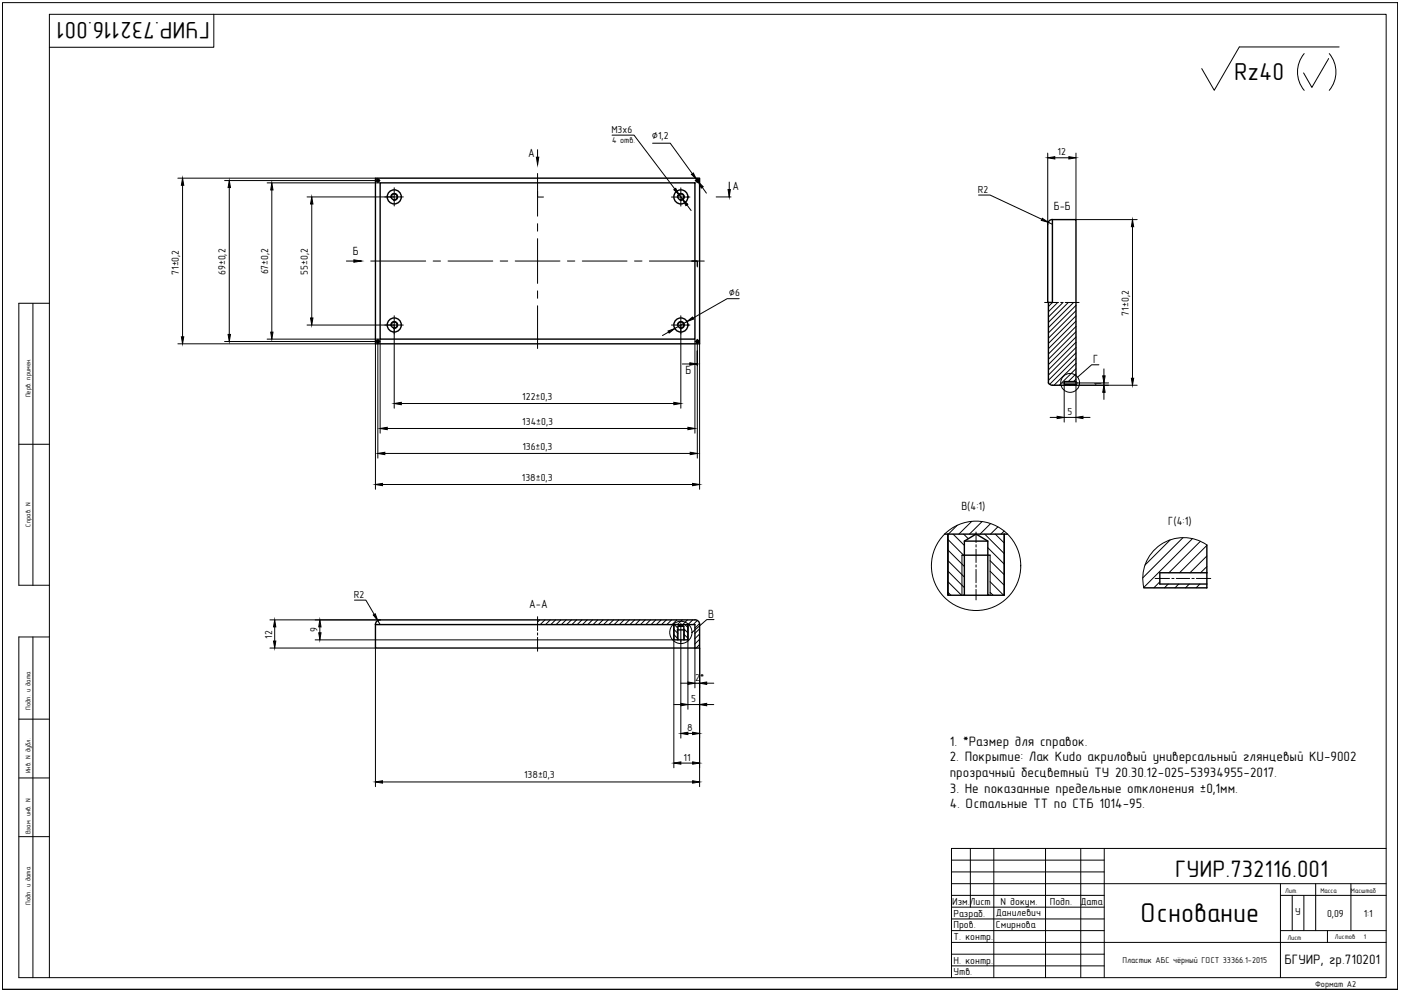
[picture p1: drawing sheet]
<svg xmlns="http://www.w3.org/2000/svg" width="594mm" height="420mm" viewBox="0 0 594 420" stroke-linecap="round" stroke-linejoin="round" font-family="sans-serif">
<!-- layer: 0 -->
<g fill="none" stroke="#000" stroke-width=".59">
<path d="M159.2 75.5h137.5v70.3h-137.5zM161.2 77.5h133.5v66.3h-133.5zM444.9 93.7l1.4-.6v35.1h-2v-33.1zM446.3 93.1h10v68.7M444.6 128.2v34.2M456.3 161.8h-5v1.2h5M456.3 161.8v1.5h-10l-1.2-.3-.6-.7M400.5 226.5h1.4v25.9h7v-23l3.8-2.2a1.44 1.44 0 0 1 2.4 0l3.8 2.2v23h7v-25.9h1.4M407.9 235.4h11.9M408.9 229.4h10M511.8 231.1v11.7M401.9 252.4v-25.9h24v25.9"/>
<path d="M408.9 252.4h10M511.8 242.8v6.4h-26.8M511.8 242.8h-20v4.8h20M159.2 264.8l.6-1.4 1.4-.6h133.5l1.4 .6 .6 1.4M159.2 264.8v10h137.5v-10M159.2 264.8h135.5v10M285.7 271.3v-6.5v6.5h1.8v-5.8l1.2-.7 1.3 .7v5.8h1.7v-6.5v6.5M287.2 267.1h3M287.5 265.5h2.5M287.5 271.3h2.5"/>
<circle cx="160.2" cy="76.5" r=".61"/>
<circle cx="295.7" cy="76.5" r=".61"/>
<circle cx="167.2" cy="83.5" r="2.98"/>
<circle cx="167.2" cy="83.5" r="1.25"/>
<circle cx="288.7" cy="83.5" r="2.98"/>
<circle cx="288.7" cy="83.5" r="1.25"/>
<circle cx="167.2" cy="137.8" r="2.98"/>
<circle cx="167.2" cy="137.8" r="1.25"/>
<circle cx="288.7" cy="137.8" r="2.98"/>
<circle cx="288.7" cy="137.8" r="1.25"/>
<circle cx="160.2" cy="144.8" r=".61"/>
<circle cx="295.7" cy="144.8" r=".61"/>
</g>
<g fill="none" stroke="#000" stroke-width=".42">
<path d="M525.5 19.9h42.3M259.5 57.3h9.3l17.4 22.9M75.4 75.5h83.8M77.4 78.5v64.3M95.2 76.6h65.9M97.2 79.5v62.3M113.3 77.5h47.9M160.2 75.6v1.9M167.2 79.6v7.7M228 63.5v6.3M228 73.5v18.2M276.7 60.7h7.5l9.4 12.9"/>
<path d="M288.7 79.6v7.8M294.8 76.6h1.8M295.3 76l.7 1M295.7 75.6v1.9M297.8 79.4l1.7 2.5M309.2 77.2v6.3M444.3 64.9v30.2M447.3 66.9h5.9M456.3 64.9v28.2h25.9M115.3 80.5v60.3M130.2 83.5h40.8M132.2 86.5v48.3"/>
<path d="M165.7 83.9a1.5 1.5 0 0 1 1.4-1.9 1.5 1.5 0 0 1 1.6 1.6 1.5 1.5 0 0 1-1.9 1.3M228 81v2.5h2.4M228 94.8v3.2M284.7 83.5h7.9M287.3 83.9a1.5 1.5 0 0 1 1.3-1.9 1.5 1.5 0 0 1 1.6 1.6 1.5 1.5 0 0 1-1.9 1.3M287.9 82.5l1.6 2M291.3 86.9l1.8 2.4M303.7 83.5h6.3M414.9 82.7h4.9l22 10.3M444.5 94.2l1.8 .9M480.2 96.1v64.3M146.9 110.7h6.3"/>
<path d="M157.2 110.7h23.3M183.7 110.7h3.1M190 110.7h18.9M212.1 110.7h3.2M218.5 110.7h18.9M228 101.2v19M240.6 110.7h3.1M246.9 110.7h19M269.1 110.7h3.1M275.4 110.7h23.2M293.2 110.7h2.5v2.5M293.5 110.7h2.2v2.1"/>
<path d="M8 128.6h12.9M130.2 137.8h40.8M165.7 138.2a1.5 1.5 0 0 1 1.4-1.9 1.5 1.5 0 0 1 1.6 1.6 1.5 1.5 0 0 1-1.9 1.3M167.2 133.9v39.2M228 123.3v3.2M228 129.6v18.2M284.7 137.8h7.9M287.3 138.2a1.5 1.5 0 0 1 1.3-1.9 1.5 1.5 0 0 1 1.6 1.6 1.5 1.5 0 0 1-1.9 1.3M288.7 133.9v39.2M291.3 136.3l-5.2 3M313.5 126.6h-5.2l-14.4 8.2M443 128.2h5.8"/>
<path d="M446.3 128.2l-1.7 1.8M448.5 128.2l-3.9 4M449.8 128.2h1l-6.2 6.2M451.7 128.2h5.9M453 128.2l-8.4 8.5M455.2 128.2l-10.6 10.7M456.3 129.5l-11.7 11.7M456.3 131.7l-11.7 11.7M456.3 133.9l-11.7 11.7M456.3 136.2l-11.7 11.6M456.3 138.4l-11.7 11.7M75.4 145.8h83.8v61.6"/>
<path d="M95.2 144.8h65.9M113.3 143.8h47.9v39.9M160.2 143.8v50.4M283.5 140.8l-2.6 1.5M289.3 154.3h6.4M294.7 143.8v39.9M294.8 144.8h1.8M295.7 148.8v6.3v-6.3M295.7 143.8v50.4M296.7 145.8v61.6M456.3 140.6l-11.7 11.7M456.3 142.9l-11.7 11.7"/>
<path d="M456.3 145.1l-11.7 11.7M456.3 147.3l-11.7 11.7M456.3 149.6l-11.7 11.7M456.3 151.8l-11.2 11.2M456.3 154.1l-9.4 9.2M456.3 156.3l-7.1 7M456.3 158.5l-3.3 3.3M466 154.7h-3.1l-6 5.2M468.1 156.4v3M170.2 171.1h115.5M445.3 177h3M450.4 162.4h19.7"/>
<path d="M451.3 163v16M451.3 177h5M451.8 163l-.4 .3M454.1 163l-.4 .3M456.3 160.8l-1.1 1M456.3 163l-.4 .3M456.3 163.3h25.9M456.3 163v16M459.2 177h3M468.1 162.4v.9M468.1 166.3v3M163.2 192.2h129.5"/>
<path d="M164.2 181.7h127.5M162.2 205.4h131.5M401.9 237.7l7 7M401.9 233.2l7 7M401.9 228.7l7 7M404.1 226.5l4.8 4.7M405.9 222.7l-3.7 3.8M407.9 235.4v17M408.6 226.5l2 1.9M408.9 235.4h.1M412.1 221l-5.5 5.5M413.1 226.5l.3 .3"/>
<path d="M413.9 225.6v4.4M413.9 230.9v1M413.9 232.8v5.7M413.9 239.5v.9M416.5 221.1l-5.4 5.4M417.6 226.5l8.3 8.3M418.9 232.2l7 7M419.8 237.7l6.1 6M419.8 235.4v17M420.1 222l-4.5 4.5M422 226.5l3.9 3.8M423.1 223.4l-3.1 3.1"/>
<path d="M425.8 225.1l-1.3 1.4M496.2 228.9l-10.7 10.7M501.6 227.9l-17 17.1M505.7 228.4l-20.7 20.7M509 229.5l-13.3 13.3M511.8 231.2l-11.6 11.6M511.8 235.7l-7.2 7.1M511.8 231a17.3 17.3 0 0 0-19.7-.1 17.3 17.3 0 0 0-7.1 18.3M150.3 254.4h4.8l3.6 6.1M401.9 242.1l7 7M401.9 251.1l1.3 1.3M401.9 246.6l5.8 5.8"/>
<path d="M413.9 241.4v5.7M413.9 248v1M413.9 249.9v4.5M419.8 251.1l1.3 1.3M419.8 246.6l5.8 5.8M419.8 242.2l6.1 6M489.8 245.3h6.1M491.8 246.7l-2.5 2.5M495.4 247.6l-1.6 1.6M496.9 245.3h.9M498.8 245.3h5.7M499.8 247.6l-1.6 1.6"/>
<path d="M504.3 247.6l-1.6 1.6M505.4 245.3h1M507.3 245.3h6.1M508.8 247.6l-1.6 1.6M511.8 240.2l-2.7 2.6M511.8 249.1l-.1 .1M114.5 274.8h44.7v58.7M114.5 262.8h46.7M116.5 265.8v6M133.6 271.3h152.1v54.2M135.6 265.8v2.5M160.2 263.1l1 1.7"/>
<path d="M228 261.5v5.8M228 268.3v1M228 270.2v5.9M228.9 262.8l-.9 1M231.1 262.8l-2 2M233.3 262.8l-2 2M235.6 262.8l-2 2M237.8 262.8l-2 2M240.1 262.8l-2 2M242.3 262.8l-2 2M244.5 262.8l-2 2M246.7 262.8l-1.9 2"/>
<path d="M249 262.8l-2 2M251.2 262.8l-2 2M253.5 262.8l-2 2M255.7 262.8l-2 2M257.9 262.8l-2 2M260.2 262.8l-2 2M262.4 262.8l-2 2M264.7 262.8l-2 2M266.9 262.8l-2 2M269.1 262.8l-2 2M271.3 262.8l-1.9 2M273.6 262.8l-2 2"/>
<path d="M275.8 262.8l-2 2M278.1 262.8l-2 2M280.3 262.8l-2 2M282.6 262.8l-2.1 2M284.8 262.8l-2 2M285.7 269l1.8 1.8M285.7 266.8l1.8 1.8M285.9 264.8l1.6 1.5M287 262.8l-2 2M287.2 267.1v4.2M288.2 264.8l.2 .2M288.7 264.3v48.6"/>
<path d="M289.2 262.8l-1.9 2M290 268.8l1.7 1.8M290 266.6l1.7 1.7M290.2 267.1v4.2l-.2-.3M290.4 264.8l1.3 1.3M291.5 262.8l-1.8 1.8M291.7 271.3v29.4M293.7 262.8l-2 2M294.7 274.8v16.8M295.7 263.1l-1.8 1.7M296.6 264.4l-1.9 1.9M296.7 266.6l-2 2"/>
<path d="M296.7 268.8l-2 2M296.7 271l-2 2M296.7 273.3l-1.5 1.5M296.7 274.8v58.7M302.8 262.7h-3.1l-6.3 5.5M285.7 298.7h3M288.7 289.7h3M291.7 298.7h5M294.7 289.7h2M299.7 289.7h3M299.7 298.7h3M291.7 311h2"/>
<path d="M162.2 331.5h131.5M288.7 323.5h5M403.5 374.7h64.7M403.5 399.6h64.7M1 419.5h591.7M8 414.5h12.9"/>
<circle cx="453.8" cy="162.3" r="4"/>
<circle cx="413.9" cy="239.9" r="18.9"/>
<circle cx="288.7" cy="268.1" r="4.7"/>
</g>
<g fill="#000" stroke="#000" stroke-width=".42">
<path d="M77.4 75.5l.5 3h-1zM97.2 76.6l.5 2.9h-1zM227.4 66.6h1.1l-.5 3.2zM285.7 80.4l.8-.5 1.4 2.6zM293.2 73.9l.8-.6 1.3 2.7zM296 77l2.2 2.2-.8 .5zM444.3 66.9l3-.5v1zM453.2 66.4l3.1 .5-3.1 .5zM115.3 77.5l.5 3h-1zM132.2 83.5l.5 3h-1zM289.5 84.5l2.2 2.1-.8 .6zM308.7 80.4h1l-.5 3.1z"/>
<path d="M442 92.6l2.5 1.6-2.9-.8zM480.2 93.1l.5 3h-1zM150.1 110.2l3.1 .5-3.1 .5zM131.7 134.8h1l-.5 3zM291.3 136.3l2.4-1.9 .5 .9zM76.9 142.8h1l-.5 3zM96.7 141.8h1l-.5 3zM114.8 140.8h1l-.5 3zM283.3 140.3l2.8-1-2.4 1.9zM292.5 153.8l3.2 .5-3.2 .5zM467.6 159.4h1l-.5 3zM167.2 171.1l3-.5v1z"/>
<path d="M285.7 170.6l3 .5-3 .5zM448.3 176.5l3 .5-3 .5zM456.3 177l2.9-.5v1zM468.1 163.3l.5 3h-1zM479.7 160.4h1l-.5 2.9zM160.2 192.2l3-.5v1.1zM161.2 181.7l3-.5v1zM291.7 181.2l3 .5-3 .5zM292.7 191.7l3 .5-3 .6zM159.2 205.4l3-.5v1zM293.7 204.9l3 .5-3 .5zM116.5 262.8l.5 3h-1z"/>
<path d="M116 271.8h1l-.5 3zM135.2 268.3h.9l-.5 3zM135.6 262.8l.5 3h-.9zM158.3 260.7l.8-.5 1.1 2.9zM288.7 298.2l3 .5-3 .5zM291.7 289.2l3 .5-3 .5zM296.7 289.7l3-.5v1zM296.7 298.7l3-.5v1zM288.7 311l3-.6v1.1zM293.7 310.4l3 .6-3 .5zM159.2 331.5l3-.5v1zM285.7 323.5l3-.5v1z"/>
<path d="M293.7 323l3 .5-3 .5zM293.7 331l3 .5-3 .5z"/>
</g>
<!-- layer: RAHMEN025 -->
<path d="M1 1.1h591.7v418.4h-591.7zM592.7 1.1v418.4" fill="none" stroke="#000" stroke-width=".42"/>
<g fill="none" stroke="#000" stroke-width=".42">
<path d="M20.9 6.1h566.9v408.4h-566.9zM90.7 6.1v13.9h-69.8M8 128.6v119.5h12.9M14 128.6v119.5M8 188.4h12.9M14 270.1v144.4M20.9 270.1h-12.9v144.4M8 304.9h12.9M8 329.8h12.9M8 354.7h12.9M411.5 359.7v24.9M421.4 359.7v54.8"/>
<path d="M443.3 359.7v54.8M458.3 359.7v54.8M468.2 359.7v54.8M587.8 359.7h-184.3v54.8M403.5 379.6h64.7M403.5 369.7h64.7M403.5 364.7h64.7M468.2 374.7h119.6M543 374.7v39.8M543 379.6h44.8M547.9 379.6v15M552.9 379.6v15"/>
<path d="M557.9 374.7v19.9M572.8 374.7v19.9M403.5 394.6h64.7M403.5 389.6h64.7M403.5 384.6h64.7M468.2 399.6h119.6M543 394.6h44.8M562.9 394.6v5M403.5 409.5h64.7M403.5 404.6h64.7"/>
</g>
<!-- layer: Tonkaya -->
<path d="M525.5 19.9l-10.6 18.4-5.3-9.2M553 22.7a12.1 12.1 0 0 0 0 15.6M563.4 24.8l-7.1 12.3-3.5-6.2M563.7 22.7a12.1 12.1 0 0 1 0 15.6" fill="none" stroke="#000" stroke-width=".42"/>
<text font-size="11.5" x="483.6" y="390.8">Основание</text>
<text font-size="10.4" x="523.3" y="33.8">Rz40</text>
<g font-size="10.1">
<text x="89" y="9.1" transform="rotate(-180 89 9.1)">ГУИР.732116.001</text>
<text x="498.2" y="371.7">ГУИР.732116.001</text>
</g>
<g font-size="5.8">
<text x="402.7" y="316.1">1. *Размер для справок.</text>
<text x="402.7" y="322.7">2. Покрытие: Лак Kudo акриловый универсальный глянцевый KU-9002</text>
<text x="402.7" y="329.4">прозрачный бесцветный ТУ 20.30.12-025-53934955-2017.</text>
<text x="402.8" y="336">3. Не показанные предельные отклoнения ±0,1мм.</text>
<text x="402.7" y="342.7">4. Остальные ТТ по СТБ 1014-95.</text>
<text x="544.6" y="408.8">БГУИР, гр.710201</text>
</g>
<g font-size="5">
<text x="223.9" y="66.6">А</text>
<text x="310.6" y="80.4">А</text>
<text x="446.9" y="88.8">Б-Б</text>
<text x="149.6" y="108">Б</text>
<text x="463.5" y="153.9">Г</text>
<text x="290.7" y="158.4">Б</text>
<text x="407.7" y="216.2">В(4:1)</text>
<text x="495.4" y="222.7">Г(4:1)</text>
<text x="224.4" y="257.8">А-А</text>
<text x="300.3" y="262">В</text>
</g>
<g font-size="4.3">
<text x="259.2" y="56.3">М3х6</text>
<text x="276.4" y="59.1">∅1,2</text>
<text x="448.5" y="65.9">12</text>
<text x="414.6" y="81.7">R2</text>
<text x="75.8" y="116.5" transform="rotate(-90 75.8 116.5)">71±0,2</text>
<text x="95.6" y="116.6" transform="rotate(-90 95.6 116.6)">69±0,2</text>
<text x="113.7" y="116.3" transform="rotate(-90 113.7 116.3)">67±0,2</text>
<text x="130.6" y="116.5" transform="rotate(-90 130.6 116.5)">55±0,2</text>
<text x="309" y="125.6">∅6</text>
<text x="478.6" y="133.8" transform="rotate(-90 478.6 133.8)">71±0,2</text>
<text x="467.1" y="163.6" transform="rotate(-90 467.1 163.6)">1</text>
<text x="221.5" y="169.5">122±0,3</text>
<text x="452.7" y="176">5</text>
<text x="221.5" y="180.1">134±0,3</text>
<text x="221.5" y="190.6">136±0,3</text>
<text x="221.3" y="203.8">138±0,3</text>
<text x="150" y="253.5">R2</text>
<text x="134.6" y="267.9" transform="rotate(-90 134.6 267.9)">9</text>
<text x="115.5" y="270.8" transform="rotate(-90 115.5 270.8)">12</text>
<text x="294.8" y="288.8">2*</text>
<text x="293.1" y="297.7">5</text>
<text x="291.4" y="310">8</text>
<text x="289.8" y="322.5">11</text>
<text x="222.2" y="330">138±0,3</text>
<text x="403.8" y="383.6">Изм.Лист</text>
<text x="424.3" y="383.6">N докум.</text>
<text x="445.2" y="383.6">Подп.</text>
<text x="458.1" y="383.6">Дата</text>
<text x="404.3" y="388.6">Разраб.</text>
<text x="422.2" y="388.5">Данилевич</text>
<text x="549.1" y="387.7">У</text>
<text x="562.7" y="388.6">0,09</text>
<text x="578.3" y="388.6">1:1</text>
<text x="404.3" y="393.6">Пров.</text>
<text x="422.3" y="393.4">Смирнова</text>
<text x="404.3" y="398.5">Т. контр.</text>
<text x="404.3" y="413.5">Утв.</text>
<text x="404.3" y="408.5">Н. контр.</text>
</g>
<text font-size="3.7" x="557.6" y="418.3">Формат А2</text>
<g font-size="3.6">
<text x="259.5" y="60.6">4 отв.</text>
<text x="475.9" y="408.4">Пластик АБС чёрный ГОСТ 33366.1-2015</text>
</g>
<g font-size="2.9">
<text x="13" y="168.5" transform="rotate(-90 13 168.5)">Перв. примен.</text>
<text x="13" y="223.2" transform="rotate(-90 13 223.2)">Справ. N</text>
<text x="13" y="300.9" transform="rotate(-90 13 300.9)">Подп. и дата</text>
<text x="13" y="327.8" transform="rotate(-90 13 327.8)">Инв. N дубл.</text>
<text x="13" y="353.7" transform="rotate(-90 13 353.7)">Взам. инв. N</text>
<text x="13" y="383.6" transform="rotate(-90 13 383.6)">Подп. и дата</text>
<text x="544.9" y="378.6">Лит.</text>
<text x="559.9" y="378.6">Масса</text>
<text x="572.8" y="378.6">Масштаб</text>
<text x="545.9" y="398.5">Лист</text>
<text x="566.1" y="398.1">Листов</text>
<text x="578.3" y="398.1">1</text>
</g>
</svg>
